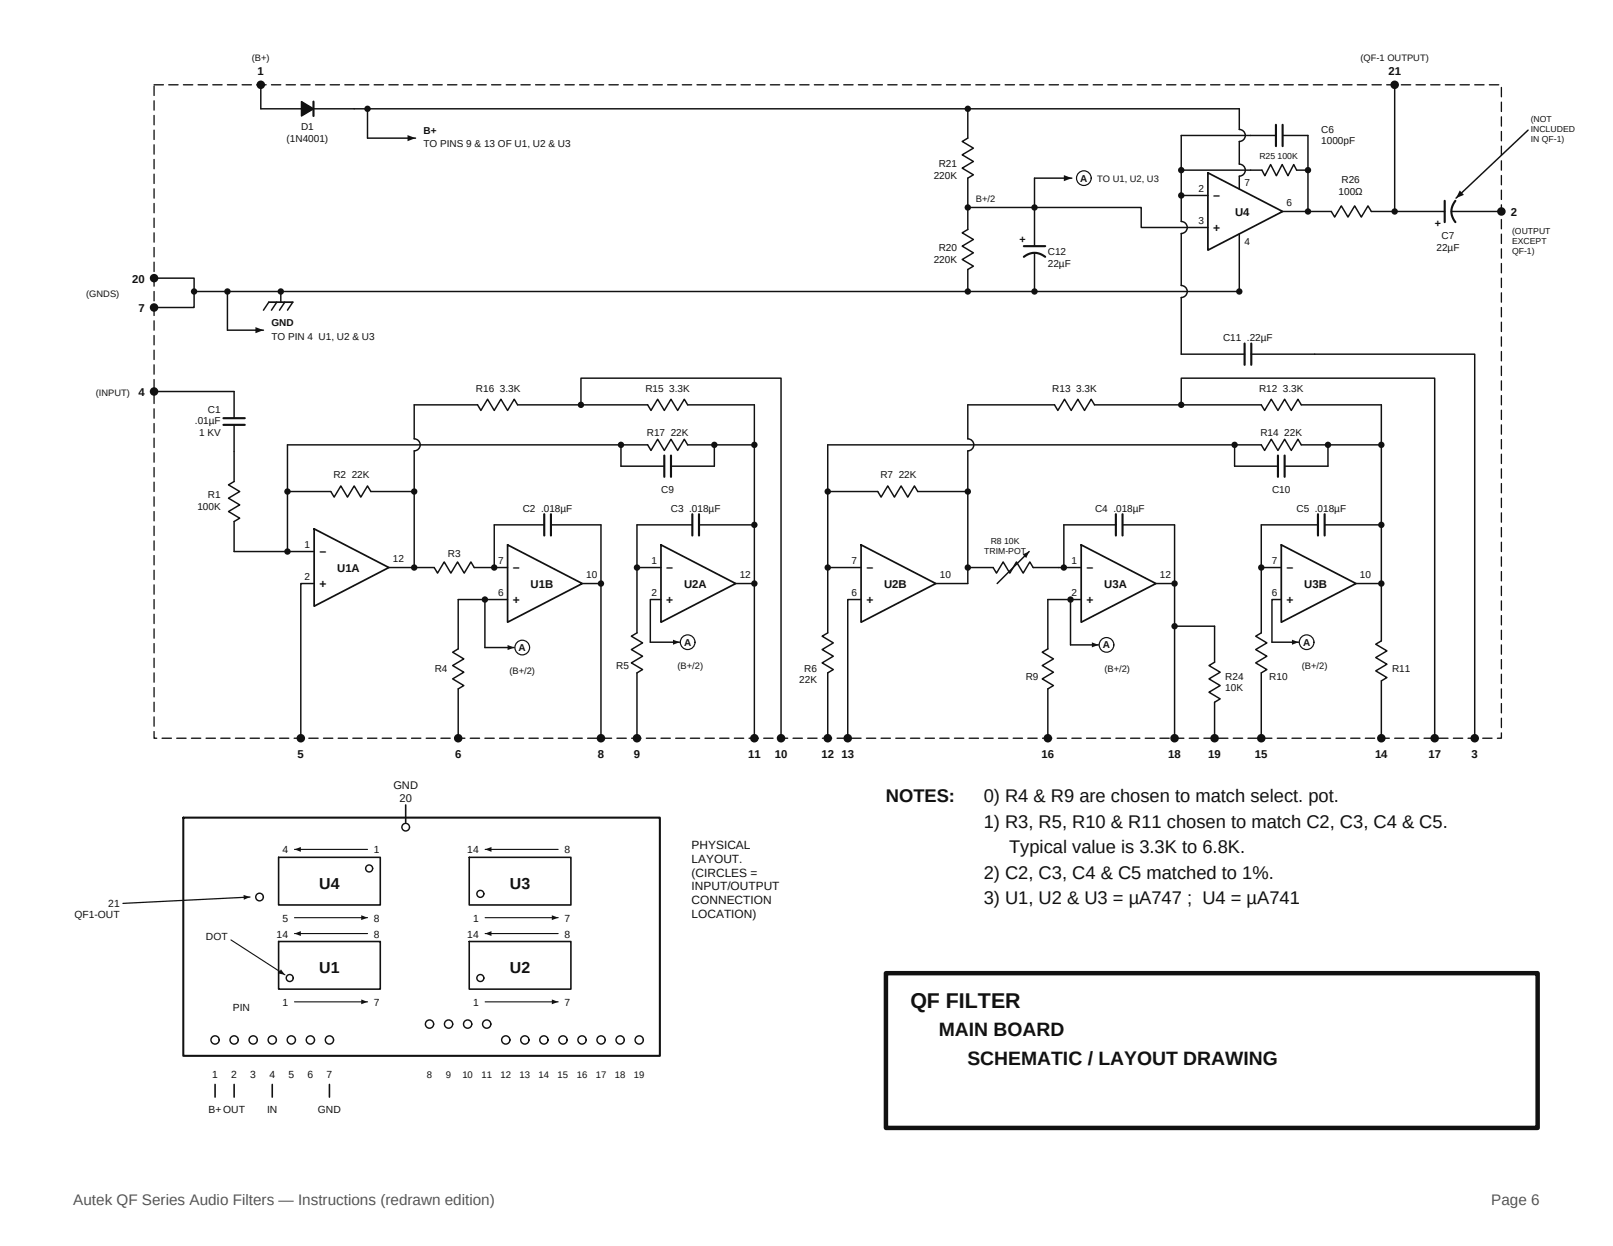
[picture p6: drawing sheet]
<svg xmlns="http://www.w3.org/2000/svg" width="279mm" height="216mm" viewBox="0 0 279 216" stroke-linecap="round" stroke-linejoin="round" font-family="sans-serif">
<path d="M26.7 14.7h233.4v113.2h-233.4v-113.2" fill="none" stroke="#111" stroke-width=".23" stroke-dasharray="1.6 .9"/>
<circle cx="45.2" cy="14.7" r=".74" fill="#111"/>
<path d="M45.2 14.7v4.2h7M54.3 18.9h7" fill="none" stroke="#111" stroke-width=".25"/>
<path d="M52.2 17.6l2.1 1.3-2.1 1.2z" fill="#111" stroke="#111" stroke-width=".25"/>
<path d="M54.3 17.6v2.5" fill="none" stroke="#111" stroke-width=".37"/>
<circle cx="63.7" cy="18.9" r=".55" fill="#111"/>
<path d="M61.3 18.9h2.4v5h8.3" fill="none" stroke="#111" stroke-width=".25"/>
<path d="M70.6 23.4l1.4 .5-1.4 .6z" fill="#111"/>
<path d="M209.2 29.9l13 6.7-13 6.7z" fill="none" stroke="#111" stroke-width=".3"/>
<path d="M63.7 18.9h151v3.5a1.04 1.04 0 0 1 1 1.1 1.04 1.04 0 0 1-1 1v3.9a1.04 1.04 0 0 1 1 1.1 1.04 1.04 0 0 1-1 1v2.3" fill="none" stroke="#111" stroke-width=".25"/>
<circle cx="167.6" cy="18.9" r=".55" fill="#111"/>
<path d="M167.6 18.9v5l-.9 .6 1.9 1.2-1.9 1.1 1.9 1.2-1.9 1.1 1.9 1.2-1 .6v5.1" fill="none" stroke="#111" stroke-width=".25"/>
<circle cx="167.6" cy="36" r=".55" fill="#111"/>
<path d="M179.2 36h-11.6v3.8l-.9 .5 1.9 1.2-1.9 1.2 1.9 1.1-1.9 1.2 1.9 1.1-1 .6v3.8" fill="none" stroke="#111" stroke-width=".25"/>
<circle cx="179.2" cy="36" r=".55" fill="#111"/>
<path d="M185.7 30.9h-6.5v11.8M179.2 43.8v6.7" fill="none" stroke="#111" stroke-width=".25"/>
<path d="M177.3 44.5a2.81 2.81 0 0 1 3.7 0M177.3 42.7h3.7" fill="none" stroke="#111" stroke-width=".37"/>
<path d="M184.3 30.3l1.4 .6-1.4 .5z" fill="#111"/>
<circle cx="187.7" cy="30.9" r="1.27" fill="none" stroke="#111" stroke-width=".21"/>
<path d="M179.2 36h18.5v3.4h11.5" fill="none" stroke="#111" stroke-width=".25"/>
<g fill="#111">
<circle cx="26.7" cy="48.2" r=".74"/>
<circle cx="26.7" cy="53.3" r=".74"/>
</g>
<path d="M26.7 48.2h6.9v5.1h-6.9" fill="none" stroke="#111" stroke-width=".25"/>
<circle cx="33.6" cy="50.5" r=".55" fill="#111"/>
<path d="M33.6 50.5h181.1" fill="none" stroke="#111" stroke-width=".25"/>
<g fill="#111">
<circle cx="167.6" cy="50.5" r=".55"/>
<circle cx="179.2" cy="50.5" r=".55"/>
<circle cx="214.7" cy="50.5" r=".55"/>
<circle cx="48.6" cy="50.5" r=".55"/>
</g>
<path d="M46.6 52.4l-1 1.3M47.9 52.4l-.9 1.3M48.6 50.5v1.9M49.3 52.4l-.9 1.3M50.7 52.4l-.9 1.3" fill="none" stroke="#111" stroke-width=".25"/>
<path d="M46.6 52.4h4.1" fill="none" stroke="#111" stroke-width=".3"/>
<circle cx="39.4" cy="50.5" r=".55" fill="#111"/>
<path d="M39.4 50.5v6.7h6.2" fill="none" stroke="#111" stroke-width=".25"/>
<path d="M44.2 56.7l1.4 .5-1.4 .5z" fill="#111"/>
<path d="M204.6 33.9h4.6M214.7 40.5v10" fill="none" stroke="#111" stroke-width=".25"/>
<g fill="#111">
<circle cx="204.6" cy="33.9" r=".55"/>
<circle cx="204.6" cy="29.5" r=".55"/>
</g>
<path d="M204.6 29.5h14l.5 1 1-2 1 2 1-2 1 2 1-2 .5 1h2M221 23.5h-16.4v14.9a1.04 1.04 0 0 1 1.1 1 1.04 1.04 0 0 1-1.1 1.1v9a1.04 1.04 0 0 1 1.1 1 1.04 1.04 0 0 1-1.1 1v9.9M222.2 23.5h4.4v13.1" fill="none" stroke="#111" stroke-width=".25"/>
<path d="M221 21.6v3.7M222.2 21.6v3.7" fill="none" stroke="#111" stroke-width=".37"/>
<circle cx="226.6" cy="29.5" r=".55" fill="#111"/>
<path d="M222.2 36.6h4.4" fill="none" stroke="#111" stroke-width=".25"/>
<circle cx="226.6" cy="36.6" r=".55" fill="#111"/>
<path d="M226.6 36.6h4l.6 1 1.1-1.9 1.2 1.9 1.2-1.9 1.1 1.9 1.2-1.9 .5 .9h4.1" fill="none" stroke="#111" stroke-width=".25"/>
<circle cx="241.6" cy="36.6" r=".55" fill="#111"/>
<path d="M241.6 14.7v21.9" fill="none" stroke="#111" stroke-width=".25"/>
<circle cx="241.6" cy="14.7" r=".74" fill="#111"/>
<path d="M241.6 36.6h8.6M251.4 36.6h8.7" fill="none" stroke="#111" stroke-width=".25"/>
<path d="M250.2 34.8v3.7M252.1 34.8a2.81 2.81 0 0 0 0 3.7" fill="none" stroke="#111" stroke-width=".37"/>
<circle cx="260.1" cy="36.6" r=".74" fill="#111"/>
<path d="M264.7 22.5l-12.5 11.8" fill="none" stroke="#111" stroke-width=".25"/>
<path d="M252.9 33l.7 .8-1.4 .5z" fill="#111"/>
<path d="M204.6 61.4h11M216.7 61.4h38.7v66.5" fill="none" stroke="#111" stroke-width=".25"/>
<path d="M215.6 59.5v3.7M216.7 59.5v3.7" fill="none" stroke="#111" stroke-width=".37"/>
<circle cx="26.7" cy="67.8" r=".74" fill="#111"/>
<path d="M26.7 67.8h13.9v4.7M40.6 73.6v9.8l-1 .6 1.9 1.2-1.9 1.1 1.9 1.2-1.9 1.1 1.9 1.2-.9 .6v5.2h13.8" fill="none" stroke="#111" stroke-width=".25"/>
<path d="M38.7 72.5h3.7M38.7 73.6h3.7" fill="none" stroke="#111" stroke-width=".37"/>
<circle cx="49.8" cy="95.6" r=".55" fill="#111"/>
<path d="M54.4 91.6l13 6.7-13 6.7z" fill="none" stroke="#111" stroke-width=".3"/>
<path d="M54.4 101.1h-2.3v26.8" fill="none" stroke="#111" stroke-width=".25"/>
<circle cx="52.1" cy="127.9" r=".74" fill="#111"/>
<path d="M49.8 77.1v18.5" fill="none" stroke="#111" stroke-width=".25"/>
<circle cx="49.8" cy="85.2" r=".55" fill="#111"/>
<path d="M49.8 85.2h7.5l.6 .9 1.1-1.9 1.2 1.9 1.1-1.9 1.2 1.9 1.2-1.9 .5 1h7.5M67.4 98.3h4.3" fill="none" stroke="#111" stroke-width=".25"/>
<circle cx="71.7" cy="98.3" r=".55" fill="#111"/>
<path d="M71.7 70.1v5.9a1.04 1.04 0 0 1 1.1 1.1 1.04 1.04 0 0 1-1.1 1v20.2" fill="none" stroke="#111" stroke-width=".25"/>
<circle cx="71.7" cy="85.2" r=".55" fill="#111"/>
<path d="M71.7 70.1h11l.6 1 1.2-1.9 1.1 1.9 1.2-1.9 1.1 1.9 1.2-1.9 .6 .9h10.9" fill="none" stroke="#111" stroke-width=".25"/>
<circle cx="100.6" cy="70.1" r=".55" fill="#111"/>
<path d="M130.7 70.1h-11.6l-.6-.9-1.1 1.9-1.2-1.9-1.1 1.9-1.2-1.9-1.1 1.9-.6-1h-11.6v-4.6h34.7v62.4" fill="none" stroke="#111" stroke-width=".25"/>
<circle cx="135.3" cy="127.9" r=".74" fill="#111"/>
<path d="M49.8 77.1h62.4l.6 1 1.1-2 1.2 2 1.1-2 1.2 2 1.1-2 .6 1h11.6" fill="none" stroke="#111" stroke-width=".25"/>
<g fill="#111">
<circle cx="107.6" cy="77.1" r=".55"/>
<circle cx="123.7" cy="77.1" r=".55"/>
</g>
<path d="M107.6 77.1v3.7h7.5M123.7 77.1v3.7h-7.5M71.7 98.3h3.5l.6 1 1.1-1.9 1.2 1.9 1.2-1.9 1.1 1.9 1.2-1.9 .5 .9h5.8" fill="none" stroke="#111" stroke-width=".25"/>
<path d="M115.1 78.9v3.7M116.2 78.9v3.7" fill="none" stroke="#111" stroke-width=".37"/>
<path d="M87.9 94.4l13 6.7-13 6.7z" fill="none" stroke="#111" stroke-width=".3"/>
<circle cx="85.6" cy="98.3" r=".55" fill="#111"/>
<path d="M94.3 90.9h-8.7v7.4M95.4 90.9h8.7v10.2h-3.2" fill="none" stroke="#111" stroke-width=".25"/>
<path d="M94.3 89.1v3.7M95.4 89.1v3.7" fill="none" stroke="#111" stroke-width=".37"/>
<circle cx="104.1" cy="101.1" r=".55" fill="#111"/>
<path d="M104.1 101.1v26.8" fill="none" stroke="#111" stroke-width=".25"/>
<circle cx="104.1" cy="127.9" r=".74" fill="#111"/>
<path d="M84 103.9h3.9" fill="none" stroke="#111" stroke-width=".25"/>
<circle cx="84" cy="103.9" r=".55" fill="#111"/>
<path d="M84 103.9v8.3h5.1" fill="none" stroke="#111" stroke-width=".25"/>
<path d="M87.9 111.8l1.2 .4-1.2 .4z" fill="#111"/>
<circle cx="90.5" cy="112.2" r="1.27" fill="none" stroke="#111" stroke-width=".21"/>
<path d="M84 103.9h-4.6v8.5l-1 .6 1.9 1.2-1.9 1.1 1.9 1.2-1.9 1.1 1.9 1.2-.9 .6v8.5" fill="none" stroke="#111" stroke-width=".25"/>
<circle cx="79.4" cy="127.9" r=".74" fill="#111"/>
<path d="M114.5 94.4l12.9 6.7-12.9 6.7z" fill="none" stroke="#111" stroke-width=".3"/>
<path d="M110.3 98.3h4.2" fill="none" stroke="#111" stroke-width=".25"/>
<circle cx="110.3" cy="98.3" r=".55" fill="#111"/>
<path d="M119.9 90.9h-9.6v18.8l-.9 .5 1.9 1.2-1.9 1.2 1.9 1.1-1.9 1.2 1.9 1.1-1 .6v11.3M121.1 90.9h9.6" fill="none" stroke="#111" stroke-width=".25"/>
<path d="M119.9 89.1v3.7M121.1 89.1v3.7" fill="none" stroke="#111" stroke-width=".37"/>
<circle cx="110.3" cy="127.9" r=".74" fill="#111"/>
<path d="M114.5 103.9h-1.9v7.4h5.1" fill="none" stroke="#111" stroke-width=".25"/>
<path d="M116.6 110.8l1.1 .5-1.1 .4z" fill="#111"/>
<circle cx="119.1" cy="111.3" r="1.27" fill="none" stroke="#111" stroke-width=".21"/>
<path d="M130.7 70.1v57.8M127.4 101.1h3.3" fill="none" stroke="#111" stroke-width=".25"/>
<g fill="#111">
<circle cx="130.7" cy="77.1" r=".55"/>
<circle cx="130.7" cy="90.9" r=".55"/>
<circle cx="130.7" cy="101.1" r=".55"/>
<circle cx="130.7" cy="127.9" r=".74"/>
</g>
<path d="M143.4 98.3v11.4l-1 .5 1.9 1.2-1.9 1.2 1.9 1.1-1.9 1.2 1.9 1.1-.9 .6v11.3" fill="none" stroke="#111" stroke-width=".25"/>
<g fill="#111">
<circle cx="143.4" cy="127.9" r=".74"/>
<circle cx="143.4" cy="98.3" r=".55"/>
</g>
<path d="M149.2 94.4l12.9 6.7-12.9 6.7z" fill="none" stroke="#111" stroke-width=".3"/>
<path d="M143.4 98.3h5.8M149.2 103.9h-2.4v24" fill="none" stroke="#111" stroke-width=".25"/>
<circle cx="146.8" cy="127.9" r=".74" fill="#111"/>
<path d="M143.4 77.1v21.2" fill="none" stroke="#111" stroke-width=".25"/>
<circle cx="143.4" cy="85.2" r=".55" fill="#111"/>
<path d="M167.6 70.1v5.9a1.04 1.04 0 0 1 1.1 1.1 1.04 1.04 0 0 1-1.1 1v23h-5.5M143.4 85.2h8.6l.6 .9 1.2-1.9 1.1 1.9 1.2-1.9 1.1 1.9 1.2-1.9 .6 1h8.6" fill="none" stroke="#111" stroke-width=".25"/>
<g fill="#111">
<circle cx="167.6" cy="85.2" r=".55"/>
<circle cx="167.6" cy="98.3" r=".55"/>
</g>
<path d="M167.6 70.1h15.1l.5 1 1.2-1.9 1.1 1.9 1.2-1.9 1.2 1.9 1.1-1.9 .6 .9h15" fill="none" stroke="#111" stroke-width=".25"/>
<circle cx="204.6" cy="70.1" r=".55" fill="#111"/>
<path d="M239.3 70.1h-13.9l-.6-.9-1.1 1.9-1.2-1.9-1.1 1.9-1.2-1.9-1.1 1.9-.6-1h-13.9v-4.6h43.9v62.4" fill="none" stroke="#111" stroke-width=".25"/>
<circle cx="248.5" cy="127.9" r=".74" fill="#111"/>
<path d="M143.4 77.1h75.1l.6 1 1.1-2 1.2 2 1.1-2 1.2 2 1.1-2 .6 1h13.9" fill="none" stroke="#111" stroke-width=".25"/>
<g fill="#111">
<circle cx="213.9" cy="77.1" r=".55"/>
<circle cx="230" cy="77.1" r=".55"/>
</g>
<path d="M213.9 77.1v3.7h7.5M230 77.1v3.7h-7.5M167.6 98.3h4.4l.6 1 1.2-1.9 1.1 1.9 1.2-1.9 1.1 1.9 1.2-1.9 .6 .9h4.4M178.3 95.6l-5.6 5.5" fill="none" stroke="#111" stroke-width=".25"/>
<path d="M221.4 78.9v3.7M222.5 78.9v3.7" fill="none" stroke="#111" stroke-width=".37"/>
<path d="M177.1 96.1l1.2-.5-.5 1.1z" fill="#111"/>
<path d="M187.3 94.4l12.9 6.7-12.9 6.7z" fill="none" stroke="#111" stroke-width=".3"/>
<path d="M183.4 98.3h3.9" fill="none" stroke="#111" stroke-width=".25"/>
<circle cx="184.3" cy="98.3" r=".55" fill="#111"/>
<path d="M193.3 90.9h-9v7.4M194.4 90.9h9.1v10.2h-3.3" fill="none" stroke="#111" stroke-width=".25"/>
<path d="M193.3 89.1v3.7M194.4 89.1v3.7" fill="none" stroke="#111" stroke-width=".37"/>
<circle cx="203.5" cy="101.1" r=".55" fill="#111"/>
<path d="M203.5 101.1v26.8" fill="none" stroke="#111" stroke-width=".25"/>
<g fill="#111">
<circle cx="203.5" cy="127.9" r=".74"/>
<circle cx="203.5" cy="108.5" r=".55"/>
</g>
<path d="M203.5 108.5h6.9v6.2l-1 .6 2 1.2-2 1.1 2 1.2-2 1.1 2 1.2-1 .6v6.2" fill="none" stroke="#111" stroke-width=".25"/>
<circle cx="210.4" cy="127.9" r=".74" fill="#111"/>
<path d="M185.4 103.9h1.9" fill="none" stroke="#111" stroke-width=".25"/>
<circle cx="185.4" cy="103.9" r=".55" fill="#111"/>
<path d="M185.4 103.9v7.8h4.9" fill="none" stroke="#111" stroke-width=".25"/>
<path d="M189.1 111.3l1.2 .4-1.2 .5z" fill="#111"/>
<circle cx="191.7" cy="111.7" r="1.27" fill="none" stroke="#111" stroke-width=".21"/>
<path d="M185.4 103.9h-3.9v8.5l-1 .6 2 1.2-2 1.1 2 1.2-2 1.1 2 1.2-1 .6v8.5" fill="none" stroke="#111" stroke-width=".25"/>
<circle cx="181.5" cy="127.9" r=".74" fill="#111"/>
<path d="M221.9 94.4l13 6.7-13 6.7z" fill="none" stroke="#111" stroke-width=".3"/>
<path d="M218.5 98.3h3.4" fill="none" stroke="#111" stroke-width=".25"/>
<circle cx="218.5" cy="98.3" r=".55" fill="#111"/>
<path d="M228.3 90.9h-9.8v18.8l-1 .5 1.9 1.2-1.9 1.2 1.9 1.1-1.9 1.2 1.9 1.1-.9 .6v11.3M229.5 90.9h9.8" fill="none" stroke="#111" stroke-width=".25"/>
<path d="M228.3 89.1v3.7M229.5 89.1v3.7" fill="none" stroke="#111" stroke-width=".37"/>
<circle cx="218.5" cy="127.9" r=".74" fill="#111"/>
<path d="M221.9 103.9h-1.6v7.4h4.6" fill="none" stroke="#111" stroke-width=".25"/>
<path d="M223.8 110.8l1.1 .5-1.1 .4z" fill="#111"/>
<circle cx="226.3" cy="111.3" r="1.27" fill="none" stroke="#111" stroke-width=".21"/>
<path d="M239.3 70.1v31h-4.4" fill="none" stroke="#111" stroke-width=".25"/>
<g fill="#111">
<circle cx="239.3" cy="77.1" r=".55"/>
<circle cx="239.3" cy="90.9" r=".55"/>
<circle cx="239.3" cy="101.1" r=".55"/>
</g>
<path d="M239.3 101.1v9.9l-1 .6 1.9 1.2-1.9 1.1 1.9 1.2-1.9 1.1 1.9 1.2-.9 .6v9.9" fill="none" stroke="#111" stroke-width=".25"/>
<g fill="#111">
<circle cx="239.3" cy="127.9" r=".74"/>
<circle cx="255.4" cy="127.9" r=".74"/>
</g>
<path d="M31.7 141.7h82.6v41.3h-82.6z" fill="none" stroke="#111" stroke-width=".36"/>
<circle cx="70.3" cy="143.3" r=".66" fill="#fff" stroke="#111" stroke-width=".25"/>
<path d="M70.3 139.5v3" fill="none" stroke="#111" stroke-width=".28"/>
<circle cx="45" cy="155.4" r=".66" fill="#fff" stroke="#111" stroke-width=".25"/>
<path d="M43.3 155.4l-22 1.1" fill="none" stroke="#111" stroke-width=".22"/>
<path d="M42.2 155.1l1.1 .3-1.1 .5z" fill="#111"/>
<path d="M48.3 148.6h17.6v8.2h-17.6z" fill="none" stroke="#111" stroke-width=".28"/>
<circle cx="63.9" cy="150.5" r=".61" fill="#fff" stroke="#111" stroke-width=".25"/>
<path d="M51 147.2h12.7" fill="none" stroke="#111" stroke-width=".19"/>
<path d="M51 147.2l1.1-.4v.8z" fill="#111"/>
<path d="M51 159h12.7" fill="none" stroke="#111" stroke-width=".19"/>
<path d="M62.6 158.6l1.1 .4-1.1 .4z" fill="#111"/>
<path d="M81.3 148.6h17.6v8.2h-17.6z" fill="none" stroke="#111" stroke-width=".28"/>
<circle cx="83.2" cy="154.9" r=".61" fill="#fff" stroke="#111" stroke-width=".25"/>
<path d="M84 147.2h12.7" fill="none" stroke="#111" stroke-width=".19"/>
<path d="M84 147.2l1.1-.4v.8z" fill="#111"/>
<path d="M84 159h12.7" fill="none" stroke="#111" stroke-width=".19"/>
<path d="M95.6 158.6l1.1 .4-1.1 .4z" fill="#111"/>
<path d="M48.3 163.1h17.6v8.3h-17.6z" fill="none" stroke="#111" stroke-width=".28"/>
<circle cx="50.2" cy="169.5" r=".61" fill="#fff" stroke="#111" stroke-width=".25"/>
<path d="M51 161.8h12.7" fill="none" stroke="#111" stroke-width=".19"/>
<path d="M51 161.8l1.1-.5v.9z" fill="#111"/>
<path d="M51 173.6h12.7" fill="none" stroke="#111" stroke-width=".19"/>
<path d="M62.6 173.2l1.1 .4-1.1 .4z" fill="#111"/>
<path d="M81.3 163.1h17.6v8.3h-17.6z" fill="none" stroke="#111" stroke-width=".28"/>
<circle cx="83.2" cy="169.5" r=".61" fill="#fff" stroke="#111" stroke-width=".25"/>
<path d="M84 161.8h12.7" fill="none" stroke="#111" stroke-width=".19"/>
<path d="M84 161.8l1.1-.5v.9z" fill="#111"/>
<path d="M84 173.6h12.7" fill="none" stroke="#111" stroke-width=".19"/>
<path d="M95.6 173.2l1.1 .4-1.1 .4z" fill="#111"/>
<path d="M40 162.9l9.4 6" fill="none" stroke="#111" stroke-width=".19"/>
<path d="M48.7 168l.7 .9-1.2-.2z" fill="#111"/>
<g fill="#fff" stroke="#111" stroke-width=".25">
<circle cx="37.3" cy="180.2" r=".72"/>
<circle cx="40.6" cy="180.2" r=".72"/>
<circle cx="43.9" cy="180.2" r=".72"/>
<circle cx="47.2" cy="180.2" r=".72"/>
<circle cx="50.5" cy="180.2" r=".72"/>
<circle cx="53.8" cy="180.2" r=".72"/>
<circle cx="57.1" cy="180.2" r=".72"/>
<circle cx="74.4" cy="177.4" r=".72"/>
<circle cx="77.7" cy="177.4" r=".72"/>
<circle cx="81" cy="177.4" r=".72"/>
<circle cx="84.3" cy="177.4" r=".72"/>
<circle cx="87.6" cy="180.2" r=".72"/>
<circle cx="90.9" cy="180.2" r=".72"/>
<circle cx="94.2" cy="180.2" r=".72"/>
<circle cx="97.5" cy="180.2" r=".72"/>
<circle cx="100.8" cy="180.2" r=".72"/>
<circle cx="104.1" cy="180.2" r=".72"/>
<circle cx="107.4" cy="180.2" r=".72"/>
<circle cx="110.7" cy="180.2" r=".72"/>
</g>
<path d="M37.3 187.9v2.2M40.6 187.9v2.2M47.2 187.9v2.2M57.1 187.9v2.2" fill="none" stroke="#111" stroke-width=".28"/>
<path d="M153.5 168.6h112.8v26.8h-112.8z" fill="none" stroke="#111" stroke-width=".78"/>
<text font-size="3.7" fill="#111" x="157.7" y="174.6">QF FILTER</text>
<g font-size="3.4" fill="#111">
<text x="162.6" y="179.6">MAIN BOARD</text>
<text x="167.6" y="184.5">SCHEMATIC / LAYOUT DRAWING</text>
</g>
<g font-size="3.2" fill="#111">
<text x="153.5" y="139">NOTES:</text>
<text x="170.4" y="139">0) R4 &amp; R9 are chosen to match select. pot.</text>
<text x="170.4" y="143.4">1) R3, R5, R10 &amp; R11 chosen to match C2, C3, C4 &amp; C5.</text>
<text x="174.8" y="147.8">Typical value is 3.3K to 6.8K.</text>
<text x="170.4" y="152.2">2) C2, C3, C4 &amp; C5 matched to 1%.</text>
<text x="170.4" y="156.6">3) U1, U2 &amp; U3 = µA747 ; U4 = µA741</text>
</g>
<g font-size="2.8" fill="#111">
<text x="55.3" y="154.1">U4</text>
<text x="88.3" y="154.1">U3</text>
<text x="55.3" y="168.6">U1</text>
<text x="88.3" y="168.6">U2</text>
</g>
<g font-size="2.6" fill="#555">
<text x="12.7" y="208.8">Autek QF Series Audio Filters — Instructions (redrawn edition)</text>
<text x="258.3" y="208.8">Page 6</text>
</g>
<g font-size="2.1" fill="#111">
<text x="210.2" y="34.7">−</text>
<text x="210.2" y="40.2">+</text>
<text x="55.3" y="96.4">−</text>
<text x="55.3" y="101.9">+</text>
<text x="88.8" y="99.1">−</text>
<text x="115.4" y="99.1">−</text>
<text x="150.1" y="99.1">−</text>
<text x="188.2" y="99.1">−</text>
<text x="222.9" y="99.1">−</text>
<text x="88.8" y="104.7">+</text>
<text x="115.4" y="104.7">+</text>
<text x="150.1" y="104.7">+</text>
<text x="188.2" y="104.7">+</text>
<text x="222.9" y="104.7">+</text>
<text x="119.8" y="147.2">PHYSICAL</text>
<text x="119.8" y="149.6">LAYOUT.</text>
<text x="119.8" y="151.9">(CIRCLES =</text>
<text x="119.8" y="154.3">INPUT/OUTPUT</text>
<text x="119.8" y="156.7">CONNECTION</text>
<text x="119.8" y="159">LOCATION)</text>
</g>
<g font-size="2" fill="#111">
<text x="44.6" y="13.1">1</text>
<text x="240.5" y="13.1">21</text>
<text x="213.9" y="37.5">U4</text>
<text x="261.7" y="37.5">2</text>
<text x="22.9" y="49">20</text>
<text x="24" y="54.1">7</text>
<text x="24" y="68.6">4</text>
<text x="58.4" y="99.1">U1A</text>
<text x="91.9" y="101.9">U1B</text>
<text x="118.5" y="101.9">U2A</text>
<text x="153.1" y="101.9">U2B</text>
<text x="191.3" y="101.9">U3A</text>
<text x="225.9" y="101.9">U3B</text>
<text x="51.6" y="131.4">5</text>
<text x="78.8" y="131.4">6</text>
<text x="103.5" y="131.4">8</text>
<text x="109.8" y="131.4">9</text>
<text x="129.6" y="131.4">11</text>
<text x="134.2" y="131.4">10</text>
<text x="142.3" y="131.4">12</text>
<text x="145.8" y="131.4">13</text>
<text x="180.4" y="131.4">16</text>
<text x="202.4" y="131.4">18</text>
<text x="209.3" y="131.4">19</text>
<text x="217.4" y="131.4">15</text>
<text x="238.2" y="131.4">14</text>
<text x="247.4" y="131.4">17</text>
<text x="254.9" y="131.4">3</text>
</g>
<g font-size="1.9" fill="#111">
<text x="68.1" y="136.7">GND</text>
<text x="69.2" y="138.9">20</text>
</g>
<g font-size="1.8" fill="#111">
<text x="248.6" y="39.4">+</text>
<text x="176.6" y="42.2">+</text>
<text x="48.9" y="147.9">4</text>
<text x="64.8" y="147.9">1</text>
<text x="80.9" y="147.9">14</text>
<text x="97.8" y="147.9">8</text>
<text x="12.9" y="159.1">QF1-OUT</text>
<text x="18.8" y="157.1">21</text>
<text x="48.9" y="159.7">5</text>
<text x="64.8" y="159.7">8</text>
<text x="81.9" y="159.7">1</text>
<text x="97.8" y="159.7">7</text>
<text x="35.7" y="162.9">DOT</text>
<text x="47.9" y="162.5">14</text>
<text x="64.8" y="162.5">8</text>
<text x="80.9" y="162.5">14</text>
<text x="97.8" y="162.5">8</text>
<text x="40.3" y="175.2">PIN</text>
<text x="48.9" y="174.3">1</text>
<text x="64.8" y="174.3">7</text>
<text x="81.9" y="174.3">1</text>
<text x="97.8" y="174.3">7</text>
<text x="36.8" y="186.8">1</text>
<text x="40.1" y="186.8">2</text>
<text x="43.4" y="186.8">3</text>
<text x="46.7" y="186.8">4</text>
<text x="50" y="186.8">5</text>
<text x="53.3" y="186.8">6</text>
<text x="56.6" y="186.8">7</text>
<text x="36.1" y="192.9">B+OUT</text>
<text x="46.3" y="192.9">IN</text>
<text x="55.1" y="192.9">GND</text>
</g>
<g font-size="1.7" fill="#111">
<text x="52.2" y="22.5">D1</text>
<text x="73.4" y="23.2">B+</text>
<text x="228.9" y="23">C6</text>
<text x="49.6" y="24.5">(1N4001)</text>
<text x="73.4" y="25.6">TO PINS 9 &amp; 13 OF U1, U2 &amp; U3</text>
<text x="162.6" y="29">R21</text>
<text x="228.9" y="25">1000pF</text>
<text x="161.7" y="31">220K</text>
<text x="187.1" y="31.5">A</text>
<text x="207.6" y="33.3">2</text>
<text x="215.6" y="32.3">7</text>
<text x="222.9" y="35.7">6</text>
<text x="231.9" y="33.8">100Ω</text>
<text x="232.4" y="31.8">R26</text>
<text x="207.6" y="38.8">3</text>
<text x="249.7" y="41.5">C7</text>
<text x="161.7" y="45.6">220K</text>
<text x="162.6" y="43.6">R20</text>
<text x="181.5" y="44.3">C12</text>
<text x="181.5" y="46.3">22µF</text>
<text x="215.6" y="42.4">4</text>
<text x="248.8" y="43.5">22µF</text>
<text x="47" y="56.5">GND</text>
<text x="47" y="58.8">TO PIN 4 U1, U2 &amp; U3</text>
<text x="211.9" y="59.1">C11 .22µF</text>
<text x="36" y="71.5">C1</text>
<text x="82.4" y="67.8">R16 3.3K</text>
<text x="111.8" y="67.8">R15 3.3K</text>
<text x="182.3" y="67.8">R13 3.3K</text>
<text x="218.1" y="67.8">R12 3.3K</text>
<text x="33.8" y="73.5">.01µF</text>
<text x="34.5" y="75.5">1 KV</text>
<text x="112" y="75.5">R17 22K</text>
<text x="218.3" y="75.5">R14 22K</text>
<text x="57.8" y="82.9">R2 22K</text>
<text x="152.5" y="82.9">R7 22K</text>
<text x="34.2" y="88.3">100K</text>
<text x="36" y="86.3">R1</text>
<text x="90.5" y="88.6">C2 .018µF</text>
<text x="114.5" y="85.4">C9</text>
<text x="116.2" y="88.6">C3 .018µF</text>
<text x="189.7" y="88.6">C4 .018µF</text>
<text x="220.4" y="85.4">C10</text>
<text x="224.6" y="88.6">C5 .018µF</text>
<text x="52.8" y="95">1</text>
<text x="52.8" y="100.5">2</text>
<text x="68" y="97.4">12</text>
<text x="77.6" y="96.5">R3</text>
<text x="86.3" y="97.8">7</text>
<text x="101.6" y="100.2">10</text>
<text x="112.8" y="97.8">1</text>
<text x="128.1" y="100.2">12</text>
<text x="147.5" y="97.8">7</text>
<text x="162.8" y="100.2">10</text>
<text x="185.6" y="97.8">1</text>
<text x="200.9" y="100.2">12</text>
<text x="220.3" y="97.8">7</text>
<text x="235.6" y="100.2">10</text>
<text x="86.3" y="103.3">6</text>
<text x="112.8" y="103.3">2</text>
<text x="147.5" y="103.3">6</text>
<text x="185.6" y="103.3">2</text>
<text x="220.3" y="103.3">6</text>
<text x="89.8" y="112.8">A</text>
<text x="118.5" y="111.9">A</text>
<text x="191" y="112.4">A</text>
<text x="225.7" y="111.9">A</text>
<text x="75.3" y="116.4">R4</text>
<text x="106.7" y="115.9">R5</text>
<text x="138.4" y="118.4">22K</text>
<text x="139.3" y="116.4">R6</text>
<text x="177.7" y="117.8">R9</text>
<text x="212.2" y="117.8">R24</text>
<text x="212.2" y="119.7">10K</text>
<text x="219.9" y="117.8">R10</text>
<text x="241.1" y="116.4">R11</text>
<text x="73.9" y="186.8">8</text>
<text x="77.2" y="186.8">9</text>
<text x="80.1" y="186.8">10</text>
<text x="83.4" y="186.8">11</text>
<text x="86.7" y="186.8">12</text>
<text x="90" y="186.8">13</text>
<text x="93.3" y="186.8">14</text>
<text x="96.6" y="186.8">15</text>
<text x="99.9" y="186.8">16</text>
<text x="103.2" y="186.8">17</text>
<text x="106.5" y="186.8">18</text>
<text x="109.8" y="186.8">19</text>
</g>
<g font-size="1.6" fill="#111">
<text x="43.6" y="10.5">(B+)</text>
<text x="235.7" y="10.5">(QF-1 OUTPUT)</text>
<text x="169" y="35">B+/2</text>
<text x="190.1" y="31.6">TO U1, U2, U3</text>
<text x="14.9" y="51.4">(GNDS)</text>
<text x="16.6" y="68.5">(INPUT)</text>
<text x="88.2" y="116.8">(B+/2)</text>
<text x="117.4" y="115.9">(B+/2)</text>
<text x="191.3" y="116.4">(B+/2)</text>
<text x="225.5" y="115.9">(B+/2)</text>
</g>
<g font-size="1.5" fill="#111">
<text x="265.2" y="21.2">(NOT</text>
<text x="265.2" y="22.9">INCLUDED</text>
<text x="218.1" y="27.6">R25 100K</text>
<text x="265.2" y="24.6">IN QF-1)</text>
<text x="261.9" y="40.6">(OUTPUT</text>
<text x="261.9" y="42.3">EXCEPT</text>
<text x="261.9" y="44">QF-1)</text>
<text x="170.5" y="95.9">TRIM-POT</text>
<text x="171.6" y="94.2">R8 10K</text>
</g>
</svg>
